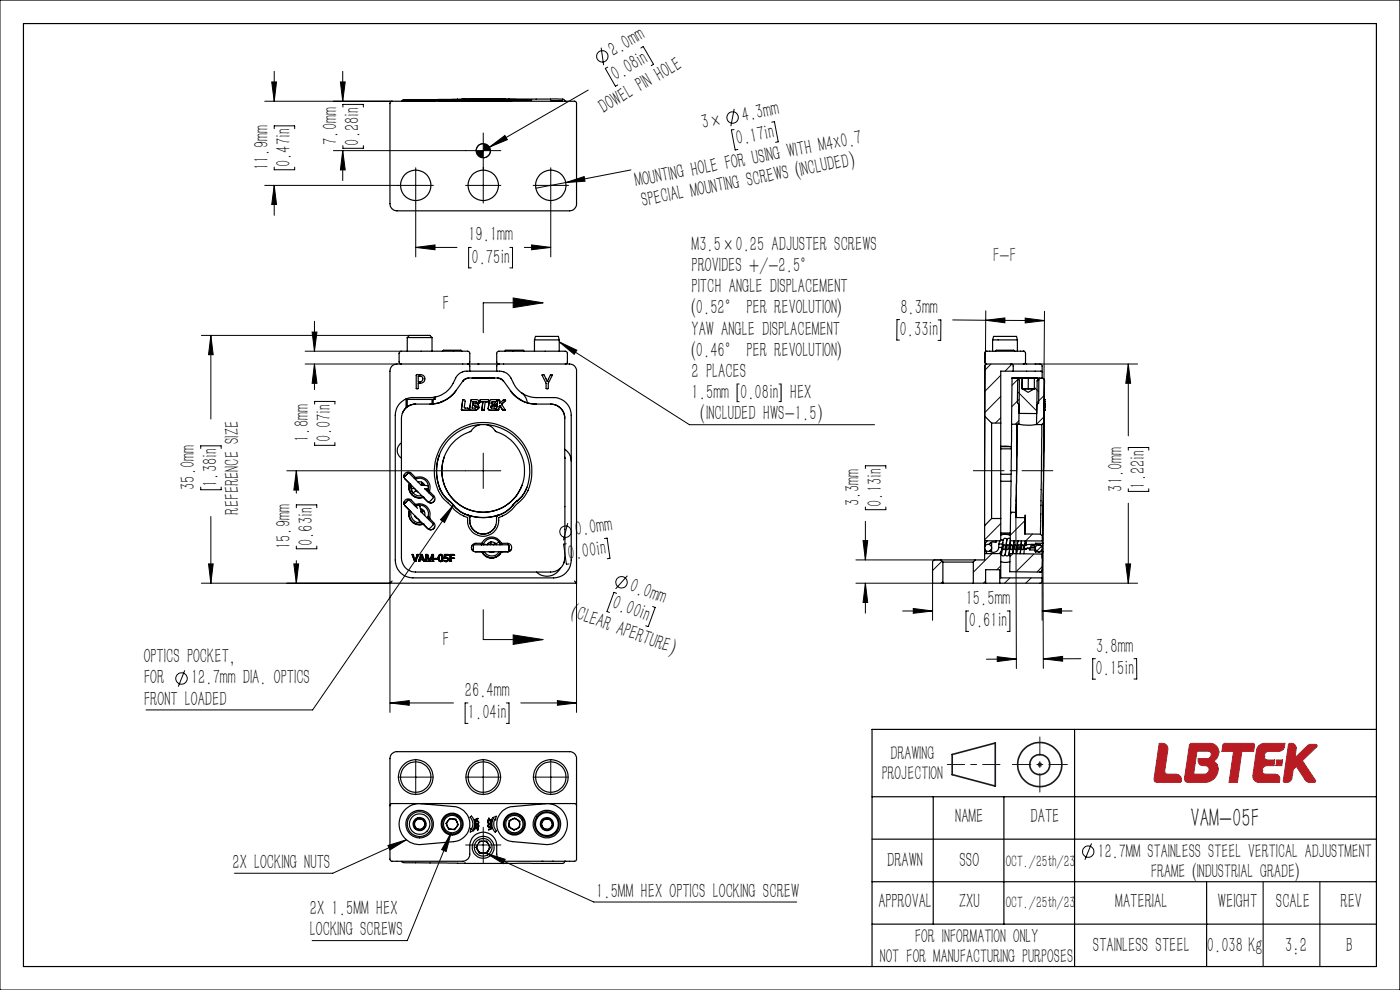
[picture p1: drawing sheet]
<svg xmlns="http://www.w3.org/2000/svg" width="297mm" height="210mm" viewBox="0 0 297 210" stroke-linecap="round" stroke-linejoin="round" font-family="sans-serif">
<path d="M220.1 162.2h1M220.2 161.8l.7 .8M220.6 161.7v1M220.9 161.8l-.7 .8" fill="none" stroke="#191924" stroke-width=".21"/>
<g fill="none" stroke="#191924" stroke-width=".35">
<path d="M202 160l9.1-2.4v9.1l-9.1-2.4z"/>
<circle cx="220.6" cy="162.2" r="4.7"/>
<circle cx="220.6" cy="162.2" r="2.13"/>
</g>
<path d="M245.9 157.7h.7a1.12 1.12 0 0 1 1.2 1.3l-.7 4.5a.59 .59 0 0 0 .6 .7h1.8a1.14 1.14 0 0 1 1 1.7l-5 .1-.5-.2-.1-.2zM252.4 157.9l.4-.2h3.9a2.01 2.01 0 0 1 1.9 1.6 2.01 2.01 0 0 1-1.2 2.2l.2 .1a1.91 1.91 0 0 1 .7 2.4 2.88 2.88 0 0 1-2.8 2h-3.5a.73 .73 0 0 1-.7-.9zM253.9 159.3h2.4a.81 .81 0 0 1 .6 1 .81 .81 0 0 1-.9 .6h-1.8a1.3 1.3 0 0 0 .5 1.4l1 .1a.9 .9 0 0 1 .8 1 .9 .9 0 0 1-1 .8h-2.3zM258.6 159.5h.1M259.5 157.9l.3-.2h6.1l.2 .2-.1 1.5h-2.5l-1 6.6h-1.8l1-6.6h-2.5zM273.4 157.8a1.08 1.08 0 0 1 1.6 1l-.3 2 2.8-2.7 .4-.2h1.2l.3 .1-.1 .4-3 3 2.7 4.1a.28 .28 0 0 1 .1 .3 .28 .28 0 0 1-.3 .2h-1.1l-.6-.3-2.1-3.1-.6 .6-.3 1.8a1.21 1.21 0 0 1-1.6 1l-.3-.4zM256.5 163.4h.1M267.7 163.5h.1M268.2 160.4h.1M268.2 160.4a1.02 1.02 0 0 1 1-1l2.3-.1a1.19 1.19 0 0 0 1-.9l.1-.7h-4.3a1.75 1.75 0 0 0-1.7 1.4l-.8 5.9a1.31 1.31 0 0 0 1.3 1h4.3l.1-.7a1 1 0 0 0-1-1.1h-2a.78 .78 0 0 1-.8-.7M268.2 160.4a.78 .78 0 0 0 .7 .8h1.5l-.1 1.2h-1.5a1.15 1.15 0 0 0-1.1 1.1M270.9 161.2h1.2l-.2 1.2h-1.2z" fill="none" stroke="#a72b30" stroke-width=".21"/>
<path d="M0 0h297v210h-297z" fill="none" stroke="#000" stroke-width=".21"/>
<path d="M5 5h287v200h-287zM228 154.7v50.3M292 154.7h-107v50.3M185 178h107M185 169h107M198 169v27M213 169v27M185 196h107M185 187h107M256 187v18" fill="none" stroke="#000" stroke-width=".25"/>
<path d="M201 162.2h11.1" fill="none" stroke="#191924" stroke-width=".21" stroke-dasharray="30.5 1.3 1.3 1.3" stroke-dashoffset="26.8"/>
<path d="M220.6 156.3v11.7M214.7 162.2h11.7" fill="none" stroke="#191924" stroke-width=".21" stroke-dasharray="30.5 1.3 1.3 1.3" stroke-dashoffset="26.5"/>
<path d="M268 187v18M280 187v18" fill="none" stroke="#191924" stroke-width=".25"/>
<path d="M245.9 157.7l1.2 .1 .4 .3 .3 .5-.7 4.9 .1 .5 .3 .2 2.5 .1 .6 .8v.6l-.2 .2-5 .1-.5-.3-.1-.5zM253.9 159.3l-.7 4.9 2.7-.1 .5-.5v-.7l-.4-.4-1-.1-.6-.3-.2-.4v-.8h2.2l.5-.6v-.6l-.4-.4zM252.5 157.8l.2-.1h4.3l.8 .3 .6 .7 .2 .5-.2 1.2-.4 .6-.6 .5 .5 .3 .4 .5 .1 .5v.9l-.5 1-1 .9-1.1 .4h-3.9l-.5-.4-.1-.5 1-7zM259.5 157.8l.2-.1h6.2l.2 .2-.1 1.5h-2.5l-1 6.6h-1.8l1-6.6h-2.5zM267.1 158.1l.9-.4h4.6l-.2 1.1-.4 .4-.6 .2h-2.4l-.6 .4-.2 .4v.5l.4 .4 1.8 .1-.1 1.2-2 .1-.5 .6v.8l.5 .3h2.4l.3 .2 .5 .6-.1 1h-4.5l-.6-.2-.4-.5-.1-.8 .8-5.4zM270.9 161.2h1.2l-.2 1.2h-1.2zM273.4 157.8l-1.1 8.1 .9 .1 .7-.5 .5-2.3 .6-.6 2.1 3.1 .6 .3 1.3-.1 .1-.3-2.8-4.2 3.1-3v-.4h-1.8l-2.9 2.8 .3-2-.1-.5-.5-.5z" fill-rule="evenodd" fill="#b81c22"/>
<g fill="none" stroke="#000" stroke-width=".21">
<path d="M57.6 17.4h1.1l-.5 4.1zM58.2 15.1v6.4M72.2 17.4h1l-.5 4.1zM72.7 15.1v6.4M124.8 19.1l-21 12.1M127.5 10.1l.6 3.7M128.9 14.2l-.5 .3 2.2 3.8 .5-.3M136 10.2l.5-.3 2.1 3.7-.5 .3M56.2 39.3h35.7M56.2 21.5h27M58.2 39.3l.5 4.1h-1.1zM58.2 27.3v-.6h4.3v.6"/>
<path d="M58.2 35.4v.6h4.3v-.6M58.2 39.3v6.4M70.7 32h35.6M72.7 32l.5 4h-1zM72.7 32v6.3M72.7 22.7v-.6h4.4v.6M72.7 30.9v.6h4.4v-.6M88.2 35.6v18.9M98.8 39.3h7.5M102.5 30.5a1.49 1.49 0 0 0-1.5 1.5M102.5 28.2v14.9M103.8 31.2l3.3-2.5 .5 .9z"/>
<path d="M103.8 31.2l-2.6 1.5M104 32a1.5 1.5 0 0 1-1.5 1.5M113.1 39.3h7.5M116.8 35.6v18.9M120 38.7l-6.3 1.2M120 38.7l3.9-1.2 .2 .9zM133.8 36l-13.8 2.7M155.7 27.5l-.5 .1 .8 4.2 .5-.1M155.8 23.1l-.8 3.7M163.7 25.9l.6-.1 .8 4.3-.6 .1M88.2 52.5h8.7M88.2 52.5l4.1-.5v1z"/>
<path d="M100 52.5h-.6v4.3h.6M108.2 52.5h.5v4.3h-.5M111.2 52.5h5.6M112.8 52l4 .5-4 .5zM42.7 71.1h44.2M44.7 71.1l.5 4.1h-1zM44.7 71.1v17.8M64.7 77.2h19.5M64.7 74.5h20.4M66.2 70.4h1l-.5 4.1zM66.7 77.2l.5 4.1h-1zM66.7 68.1v6.4"/>
<path d="M66.7 77.2v5.4M108.9 63.2l6.3 1-6.3 1.1zM115.2 64.2h-12.7v6.4M118.6 72.5l27.7 17.6h39.2M118.6 72.5l3.8 1.8-.6 .9zM190.9 67.8h-.6v4.3h.5M199 67.9h.6v4.3h-.6M202.1 67.9h7M209.1 67.9l12.5 .1M209.1 67.9l4.1-.5v1.1zM209.1 65.9l-.2 34M210.2 77.2l-1.3 1.4"/>
<path d="M212.3 79.6l-3.4 3.5M214.7 77.2l-1.5 1.5M217.5 67.5l4.1 .5-4.1 .5zM219.6 77.2h21.7M221.6 66l-.3 34M239.4 77.2l.5 4.1h-1.1zM239.4 77.2v15.3M42.6 95.1v-.5h4.3v.5M62.9 99.9l.5 4.1h-1.1zM62.9 99.9v4.7M66.7 85.7v-.5h4.3v.5M66.7 93.9v.6h4.3v-.6"/>
<path d="M102.5 96.1v7.5M106.3 99.9h-45.4M183.6 99.4v-.6h4.3v.6M212.3 88.6l-1.1 1.1M212.3 84.1l-3.4 3.5M215.9 83.1l4 4.1M216 80.4l-1.3 1.3M216.1 89.2l-.7 .8M216.2 84.7l-1.6 1.6M219.4 82.2l.9 .9M220.7 80.2l-.7 .7M221.5 88.4l-1.6 1.6"/>
<path d="M221.5 83.9l-1.5 1.5M239.4 95.5v-.6h4.3v.6M42.6 103.3v.6h4.3v-.6M44.2 119.6h1l-.5 4.1zM44.7 109.6v14.1M62.3 119.6h1.1l-.5 4.1zM62.9 107.7v-.6h4.3v.6M62.9 115.8v.6h4.3v-.6M62.9 118.9v4.8M96.2 107.2l-29.9 43.4h-35.3M96.2 107.2l-1.9 3.6-.8-.6zM120.1 115.3l-.5 .1 .6 4.3 .5-.1"/>
<path d="M120.4 111l-.9 3.6M128.2 114.2h.6l.6 4.2-.6 .1M181.6 118.8h18M183.1 114.7h1l-.5 4.1zM183.6 107.6v.5h4.3v-.5M183.6 110.6v8.2M199.8 119l-2 2M210.4 117.4l-3.9 4M212.3 111l-3.4 3.5M214.7 108.6l-.3 .4M214.9 117.4l-.7 .7M215.5 109.8l.1 32"/>
<path d="M216.4 115.9l-.4 .5M217.5 110.4l-3.2 3.2M219 113.3l-1.4 1.5M219.3 117.5l-3.8 3.8M221 115.8l-1.1 1.1M221.2 109.8l.1 32M238.8 119.6h1.1l-.5 4.1zM239.4 103.7v.5h4.3v-.5M239.4 106.7v17M42.7 123.7h40v27.4M102.5 129.3v6.4h12.7M108.9 134.7l6.3 1-6.3 1z"/>
<path d="M122.3 123.7v27.4M130.8 125.9l-.6-.2-1.4 4 .5 .2M133.1 122.1l-2.5 2.8M138.5 128.6l.5 .3-1.5 4-.5-.2M181.6 123.7h16.2v7.9M183.6 123.7l.5 4.1h-1zM183.6 123.7v6.4M191.5 129.6h6.3M193.7 129.1l4.1 .5-4.1 .5zM200 123.4l-.4 .3M205.5 129.6h-.6v4.3h.6M209.1 123.3l-.5 .4"/>
<path d="M211.6 139.3l4 .5-4 .5zM212.3 120l-.8 .9M213.7 129.6h.5v4.3h-.5M214.2 122.6l-1.1 1.1M215.6 139.8h-6.3M218.8 122.6l-1.2 1.1M220.6 123.7h20.7M221.1 120.2l-1.1 1.1M221.1 129.6l4.1-.5v1zM221.1 129.6h6.3M221.1 122.6v9M221.3 139.8l4.1-.6v1.1z"/>
<path d="M229.3 139.7l-8 .1M232.4 139.7h-.6v4.4h.6M240.6 139.7h.5l.1 4.3h-.6M39.2 142.2l-1.4 3.5M82.7 149.1h13.5M82.7 149.1l4.1-.5v1zM99.3 149.1h-.6v4.3h.6M107.4 149.1h.6v4.3h-.6M110.5 149.1h11.8M118.3 148.6l4 .5-4 .5zM82.3 179.3l3.9-1.2-3.5 2.2zM84.5 164.8h7.4"/>
<path d="M86.2 178.1l-15.6 7.1h-20.9M88.2 161.1v7.5M95.7 176.6l-9.3 22.9h-20.2M95.7 176.6l-1 4-1-.4zM98.8 164.8h7.5M98.8 179.2h7.5M102.5 161.1v7.5M102.5 175.5v7.5M113.1 164.8h7.5M116.8 161.1v7.5M231.6 178.9l-1.4 3.5M103.2 181l22.8 10.3h43"/>
<path d="M103.2 181l4 1.3-.4 .9z"/>
<circle cx="127.8" cy="12" r="1.22"/>
<circle cx="155.4" cy="24.9" r="1.21"/>
<circle cx="120" cy="112.8" r="1.21"/>
<circle cx="131.8" cy="123.5" r="1.21"/>
<circle cx="38.5" cy="143.9" r="1.22"/>
<circle cx="230.8" cy="180.6" r="1.21"/>
</g>
<path d="M206.5 99.8h16.8" fill="none" stroke="#000" stroke-width=".21" stroke-dasharray="30.5 1.3 1.3 1.3" stroke-dashoffset="24"/>
<g fill="#000">
<path d="M103.8 31.2l3.3-2.5 .5 .9zM120 38.7l3.9-1.2 .2 .9z"/>
<path d="M58.2 39.3l.5 4.1h-1.1zM57.6 17.4h1.1l-.5 4.1zM72.7 32l.5 4h-1zM72.2 17.4h1l-.5 4.1zM101 32a1.5 1.5 0 0 0 1.5 1.5v-1.5zM102.5 30.5v1.5h1.5a1.5 1.5 0 0 0-1.5-1.5zM238.8 119.6h1.1l-.5 4.1zM239.4 77.2l.5 4.1h-1.1z"/>
<path d="M108.9 63.2l6.3 1-6.3 1.1zM108.9 134.7l6.3 1-6.3 1z"/>
<path d="M209.1 67.9l4.1-.5v1.1zM217.5 67.5l4.1 .5-4.1 .5z"/>
<path d="M62.9 99.9l.5 4.1h-1.1zM62.3 119.6h1.1l-.5 4.1zM44.7 71.1l.5 4.1h-1zM44.2 119.6h1l-.5 4.1zM66.2 70.4h1l-.5 4.1zM66.7 77.2l.5 4.1h-1zM183.1 114.7h1l-.5 4.1zM183.6 123.7l.5 4.1h-1z"/>
<path d="M193.7 129.1l4.1 .5-4.1 .5zM221.1 129.6l4.1-.5v1z"/>
<path d="M211.6 139.3l4 .5-4 .5zM221.3 139.8l4.1-.6v1.1z"/>
<path d="M82.7 149.1l4.1-.5v1zM118.3 148.6l4 .5-4 .5zM96.2 107.2l-1.9 3.6-.8-.6zM118.6 72.5l3.8 1.8-.6 .9zM88.2 52.5l4.1-.5v1zM112.8 52l4 .5-4 .5zM103.2 181l4 1.3-.4 .9zM82.3 179.3l3.9-1.2-3.5 2.2zM95.7 176.6l-1 4-1-.4z"/>
</g>
<g fill="none" stroke="#000" stroke-width=".25">
<path d="M82.8 21.7l.3-.2h39l.2 .3v21.4a1.51 1.51 0 0 1-1.5 1.5h-36.6a1.51 1.51 0 0 1-1.5-1.5zM85.6 21.2l-.4 .3M86.3 21.4h.1M86.3 21.3l5.1 .1M86.3 21.4h5.1M86.3 21.4h-.1M86.3 21.3h-.1M86.9 21.3h-.2h5.6h-1.2M86.9 21.4h-1.2h5.5h-.1M86.9 21.4h-.2h5.6h-1.2M86.9 21.4h.1M86.9 21.3h.1"/>
<path d="M88.2 21.3h-2.5h1.2M88.2 21.3h3h-.1M88.2 21.3v.1M91.1 21.4h.1M91.1 21.3h.1M91.4 21.4h.1M96.3 21.5h.1M98.2 21.1h.5h-.2M98.2 21.1h-.3h1.5M98.2 21.1h.1M98.4 21.1h.1M98.5 21.1h.1"/>
<path d="M98.5 21.1h.2M98.6 21h9.3M98.6 21l-12.9 .2M98.6 21h.1M99.2 21.1h.2M99.2 21.4h.1M99.4 21.1h.1M99.9 21.1h.2M100 21.4h.9zM100.2 21.1h.1M100.4 21.1h-.2M100.4 21.1h.1"/>
<path d="M100.4 21.1h.3M100.5 21.4h.1M100.8 21.1h.2M100.9 21.1h.3M100.9 21.4h1.3M101 21.1h.2M101 21.1h.1M101.2 21.1h.1M101.3 21.1h.3h-.8M101.3 21.1h.1M101.3 21.1h.3M101.6 21.1h.1"/>
<path d="M101.6 21.1h-2h1.2M101.8 21.1h2M101.8 21.1h.2M102.2 21.4h.1M102.4 21.1h.1M102.4 21.1h-.2h.7M103.6 21.1h1.7M103.8 21.1h.4M104.1 21.1h.2M104.1 21.1h.1M104.1 21.1h.3M104.2 21.1h.2"/>
<path d="M104.2 21.1h.1M104.2 21.1h.3M104.2 21.1h1.2M104.8 21.1h.3M105 21.1h.1M105.1 21.1h.3M105.4 21.1h.6M105.5 21.1h1.6M105.8 21.3h.1M105.8 21.3l7-.1-9.9-.1-10.8 .2 7.1 .1M105.8 21.3l-6.6 .1M106 21.1l1.2-.1-.8 .1"/>
<path d="M106 21.1h.1M106.4 21.4h-4.2M106.4 21.4h.1M106.4 21.4h1.3M106.4 21.1h.1M106.6 21.1h.2M107.7 21.4h.8zM107.8 21.4h-7.2M107.9 21h8.9a5.9 5.9 0 0 1 2.9 .1l.1 .4M107.9 21h.1M119.3 21.4h-2.5M119.8 21.5h.1"/>
<path d="M85.1 77.2l-.4-.3v-2l.1-.3a13 13 0 0 1 4.1-.1h10.5l.3 .4v2l-.5 .3M86.4 71.6h5.3M86.4 71.6l.5-.5h4.3l.5 .5M86.4 71.6v2.9M88.3 79.5a1.26 1.26 0 0 1 1.8 .9 1.06 1.06 0 0 1-1.4 .9v1.1l-.3 .1zM88.7 79.8a.69 .69 0 0 1 1 .6 .69 .69 0 0 1-1 .6zM91.7 71.6v2.9M93.8 74.5l.3-.2h3.7l.2 .2M99.2 77.2h-15a1.45 1.45 0 0 0-1.5 1.5v45M99.2 77.2l.5 .4v1.1M99.2 77.2h6.6M99.7 78.7a2.8 2.8 0 0 0-3 1.5 5.7 5.7 0 0 1-5.4 4.1h-3.7a3.7 3.7 0 0 0-3.7 3.8v30.7a3.7 3.7 0 0 0 3.7 3.8h29.8a3.7 3.7 0 0 0 3.8-3.8v-30.7a3.7 3.7 0 0 0-3.8-3.8h-3.6a5.7 5.7 0 0 1-5.4-4.1 3 3 0 0 0-3-1.5"/>
<path d="M99.7 78.7h5.7M101.4 77.2h.1M105.8 77.2l-.4-.3v-2l.3-.4h10.5a12.8 12.8 0 0 1 4 .1l.2 .3v2l-.5 .3M105.8 77.2h15a1.45 1.45 0 0 1 1.5 1.5v45M105.8 77.2l-.4 .4v1.1M107.1 74.5l.2-.2h2.6a1.38 1.38 0 0 1 1.3 .2M113.4 72.1h5.2M113.4 72.1l.2-.7h4.9l.1 .7M113.4 72.1v2.4M115 79.5h.4l.7 1.4 .7-1.4h.4a3.4 3.4 0 0 0-.9 2.9h-.4a3.6 3.6 0 0 0-.9-2.9zM118.6 72.1v2.4M209.3 77.2l-.4 .4v10.7"/>
<path d="M209.3 77.2h5.2M210.6 72.1h5.2M210.6 72.1l.2-.7h4.9l.1 .7M210.6 72.1v2.4M211.1 74.5l.3-.2h3.7l.2 .2M214.5 77.2l.4 .4v1.1M214.5 77.2h6.2l.4 .4v1.3M214.9 78.7h5.9l.3 .2M214.9 78.7h-2.6v11M215.8 72.1v2.4M217.1 74.5h-8l-.2 .4v2l.4 .3M217.1 74.5l.5 .4v2l-.2 .2-.3 .1"/>
<path d="M217.1 74.5h.1M221.1 78.9v1.3M85.2 94a1.89 1.89 0 0 0 0 3.2M85.9 84.7h.2M86 84.7h.1M86.1 84.7h5.8M86.1 84.7v1.8M86.4 84.7v1.6M88.2 85.7a3 3 0 0 0-3 3v29.6a3 3 0 0 0 3 3h28.6a3 3 0 0 0 3-3M88.2 85.7a3 3 0 0 0-2.9 2M91.7 84.7v1M91.9 84.7v1"/>
<path d="M92.1 84.3h.3M92.3 84.4v.3h-.4M92.4 84.2v.1M92.4 84.3l-.5 .4M93.2 96.5a8.9 8.9 0 0 0 1.8 9.5l.3 .2M93.8 85.2l-.6 .2a13.8 13.8 0 0 1-5 .3M94.3 96.8a8.8 8.8 0 0 0 5.2 11.3 8.8 8.8 0 0 0 11.2-5.2M95.2 92.6a10.3 10.3 0 0 1 13.7-.7 10.3 10.3 0 0 1 2.3 13.6l-1.3 1.2a8.5 8.5 0 0 1-4.1 3.1 3.4 3.4 0 0 1-3.3 4 3.4 3.4 0 0 1-3.3-4 8.3 8.3 0 0 1-4.1-3.1 7.7 7.7 0 0 1-3-6.4 10.5 10.5 0 0 1 3.1-7.7zM96.7 82.9a6.8 6.8 0 0 1-5.5 2.8M99.4 80.2l-.8 .3-.4 .4M99.4 86.9l-.1-.3-.8-.1 .2-1.5-.1-.2h-.4l-.3 2.2h1.4M99.4 86.9l-.1 .1"/>
<path d="M99.4 87h-.1M99.9 84.9l.1-.1h1.3l.3 .5M99.9 84.9l-.3 1.9 .2 .2h1M99.9 84.9h.1M100.2 80.2h4.6zM100.4 85.2h.6l.2 .2M100.4 85.2l-.2 1.4 .7-.1 .1-.2M100.4 85.2h.1M100.6 80.2h3.8zM100.6 80.2h.1M101 80.2h3M101 86.4h.1"/>
<path d="M101 86.3h.1M101 86.3v.1M101.2 85.5h.1M101.2 85.4h.1M101.2 85.4l-.2 .2h-.6v.3l.5 .2 .1 .2M101.2 85.4v.1M101.3 85.8a.66 .66 0 0 1 .2 .8 .66 .66 0 0 1-.7 .4M101.3 85.8h.1M101.5 86.5h.1M101.5 86.5l-.3 .4-.4 .1M101.6 85.5h.1M101.6 85.5l-.3 .3"/>
<path d="M101.6 85.3l-.3 .5M101.6 85.3h.1M101.8 85.2h.1M101.8 90.1a4 4 0 0 0-2 1.4 8.8 8.8 0 0 0-4.3 13.6 8.8 8.8 0 0 0 14.3-.2 8.8 8.8 0 0 0-4.7-13.4 3.2 3.2 0 0 0-1.8-1.4M101.8 85.2h.6M101.8 80.2h.1M101.8 84.9l.2-.1h1.6v.4h-.7M101.8 84.9h.1M101.8 84.9v.3M102.2 87h.1M102.4 85.2h.1M102.4 85.2l-.2 1.8"/>
<path d="M102.9 85.2h.1M102.9 85.2l-.2 1.8h-.5M103.3 80.2h.1M103.8 85.1h.1M103.8 85.2l-.2 1.7 1.5 .1-.1-.4h-.7l-.2-.2M103.8 85.2l.3-.4h1.3l-.1 .3-.2 .1M103.8 85.1v.1M104.1 86.2h.1M104.1 86.4h.1M104.2 85.4h.1M104.4 86.1l-.3 .3M104.4 86.1l-.3 .1"/>
<path d="M104.4 80.2h.1M104.5 85.2a.25 .25 0 0 0-.3 .2 .25 .25 0 0 0 .2 .3h.4v.4h-.4M104.5 85.2l-.3 .2M104.5 85.2h.6M104.9 86.1h.1M105 85.7h.3l-.1 .4h-.3zM105.4 85l-.3 .2M105.6 80.2a1.54 1.54 0 0 1 1.2 .7M105.6 84.8h.2l.2 .2v.6l.8-.8h.4v.2M105.6 84.8l-.3 2.1 .2 .1M105.6 84.8h.1M105.8 86.8l-.3 .2"/>
<path d="M105.9 86.3l-.1 .6-.3 .1M105.9 86.3h.1M106.1 86.1l.6 .9h.4M106.1 86.1h.1M106.1 86.1l-.2 .2M106.4 85.8l.8 1.1-.1 .1M106.4 85.8h.1M107.2 87h-.1M107.2 85l-.8 .8M107.2 84.9v.1M108.3 82.9a6.8 6.8 0 0 0 5.4 2.8M110.2 84.7a6.4 6.4 0 0 0 3.5 1"/>
<path d="M110.6 84.9l-1.7-1.3-2.1-2.8-.7-.5-6.7-.1a1.54 1.54 0 0 0-1.2 .6l-1.5 2.1a7.8 7.8 0 0 1-3.2 2.4M110.6 83.3a2.99 2.99 0 0 1 1.3 2.1M113.7 85.7h3.1M116.1 80.9h.1M116.8 85.7a3 3 0 0 1 3 3M119.8 96.9v21.4l-.2 1.1M119.8 95.3l.9 .9 .4 .8 .1 .8M119.8 88.7v8.6M208.9 88.3v23.2M208.9 88.3l1.5 1.4M210.4 89.7v20.3M210.4 89.7h1.9"/>
<path d="M212.3 89.7v20.3M212.3 94.7h2.3h-2.3M212.3 95.2h2.3M214.6 90l-.2 18.6M214.6 90h1.5M214.7 80.2h6.4M215.8 80.2l.5 .4-.2 9.4M215.8 80.2h4.7M215.8 80.2h-1.1l-.1 9.8M216.1 90a9.7 9.7 0 0 0 3.8 .1M216.3 80.2h3.7M216.3 80.2l-.4 .4-.1 4.8 .4 .4v1.9h3.7l.1-1.8 .3-.4 .1-4.9-.4-.4"/>
<path d="M216.3 80.2h.6M216.8 82.4l1.3 .8 1.3-.7M216.8 82.4l.7 .1M216.8 82.4h.1M216.9 80.2h.1M216.9 80.2h1.3M216.9 80.2l-.1 2.2M217.5 82.5h1.9M218.2 80.2h1.3M218.2 80.2l-.1 2.3M219.4 82.5h.1M219.9 90.1h1.1"/>
<path d="M220 80.2h-.6v2.3M220.5 80.2l-.5 .5-.1 9.4M220.5 80.2h.6M221 90.1l-.3 23.2M221.1 80.2a.65 .65 0 0 1 .5 .9l-.4 39.8M221.1 80.2l.3 .2 .2 .3-.1 4.1M221.4 89.6l-.2 24.2M221.4 89.6l-.4 .5M221.5 87h.1M221.5 87l-.1 2.6M221.5 84.8h.1M221.5 86.6h.1"/>
<path d="M221.5 86.4v.2M221.5 86.4h.1M221.5 86.1v.3M221.5 86.1h.1M221.5 85.7h.1M221.5 85.5v.2M221.5 85.2v.3M221.5 85.2h.1M221.5 85v.2M221.5 84.8v.4M221.5 86.6v.4M221.5 86.6v.2"/>
<path d="M221.5 86.9v.1M221.5 86.8v.2M221.5 84.8v.1M221.5 86.3h.1M221.5 85.6h.1M221.5 85.8h.1M221.5 84.8v2.2M221.5 85.2v1.8M221.5 84.8v.2M221.5 84.8v.8M221.5 84.8v.3M221.5 85v.8"/>
<path d="M85.8 100.7l-.1 .5M85.8 106.4l-.1 .5M85.8 101.2l.8-.8-.9 .8M86 107.3a.9 .9 0 0 1 0-1.2 .9 .9 0 0 1 1.2 0l1 .9a2.24 2.24 0 0 1 2.4 .5 2.24 2.24 0 0 1 .5 2.4M86 101.6l4.7 4.8M86 107.3l4.7 4.8M86 107.3l.9 1M86.6 106.1l.1-.1 1.9 1.8M86.6 106.1l-.9 .8M86.6 100.3l2.8 2.7M86.9 102.6a2.25 2.25 0 0 0 .5 2.4 2.25 2.25 0 0 0 2.4 .5M86.9 108.3a2.24 2.24 0 0 0 .5 2.4 2.24 2.24 0 0 0 2.4 .5"/>
<path d="M86.9 102.6a2.27 2.27 0 0 0 .5 2.3 2.27 2.27 0 0 0 2.4 .5M86.9 102.6h.1M86.9 108.3a2.27 2.27 0 0 0 .5 2.3 2.27 2.27 0 0 0 2.4 .6M86.9 108.3h.1M86.9 108.3a2.25 2.25 0 0 0 .5 2.3 2.25 2.25 0 0 0 2.3 .6M86.9 102.6a2.25 2.25 0 0 0 .5 2.3 2.25 2.25 0 0 0 2.3 .5M87.2 102.9v1.1l.5 .6M87.2 108.6a1.88 1.88 0 0 0 2.2 2.3M87.3 103a.43 .43 0 0 0-.1 .6 .43 .43 0 0 0 .6 0h.1M87.3 103.6l.1 .6 .3 .4M87.5 117.7l.2-.1 .4 1.3M87.5 117.7l.4 1.4"/>
<path d="M87.5 117.6v.1M87.7 104.6l.9 .6 .9-.1M87.9 109.4l.3 .4 .5 .3M87.9 119.1h.1M88.1 103.8l.1 .3M88.1 118.9h.1M88.1 101.7a1.88 1.88 0 0 1 2.3 .3 1.88 1.88 0 0 1 .3 2.2M88.1 107.4a1.87 1.87 0 0 1 2.2 .3 1.87 1.87 0 0 1 .4 2.2M88.2 101.3l-1-.9a.9 .9 0 0 0-1.2 0 .9 .9 0 0 0 0 1.3l.9 .9M88.2 101.3a2.25 2.25 0 0 1 2.4 .5 2.25 2.25 0 0 1 .5 2.4M88.2 101.3l-.3 .2M88.2 107l-.3 .1"/>
<path d="M88.2 104v.1M88.2 104.1l.5 .3M88.2 104.1l.3 .1M88.2 104.1l-.5 .5M88.2 109.6h-.1M88.3 107l.2 .2M88.3 101.3l.2 .2M88.5 117.6h.2l-.5 1.5h-.3M88.5 117.6h.1M88.5 117.6l-.4 1.3M88.7 102.3a1.06 1.06 0 0 1 1.4 .7M88.9 110.3a.47 .47 0 0 0 .6 .5"/>
<path d="M88.9 119.1l-.1-.1 .5-1.4h.3l.5 1.4-.1 .1M88.9 119.1h.1M89.1 107.4l.2 1.2M89.1 107.5a.38 .38 0 0 0-.4-.3 .38 .38 0 0 0-.3 .4M89.1 118.7l-.2 .4M89.1 118.7h.1M89.1 118.7h.6M89.3 108.6l2.6 2.6v.1M89.3 108.6l.3-.1v.4M89.4 103h.5a.61 .61 0 0 1 1 .4l-.4 .3M89.4 102.3v.7M89.4 117.8h.1"/>
<path d="M89.4 102.4l.6 .6M89.4 117.8l.3 .8M89.4 117.8l-.2 .8h.5M89.6 108.5h.4M89.7 118.6h.1M89.7 118.7h.1M89.7 118.7l.2 .4M89.8 108.5l-.6-.6 .5 .2a1.09 1.09 0 0 1 .4 1.3M89.8 105.5h.1M89.8 111.2h.1M89.8 105.5l.9 .9M89.8 111.2l.9 .9"/>
<path d="M89.9 119.1h.1M90 119.1h.1M90 108.4l-.2 .1M90.1 103.6l1.8 1.9-1 1M90.2 103.7h.3M90.3 117.7h.4l.5 1.1M90.3 119.1h.1M90.3 117.7h.1M90.3 117.7v1.4M90.3 117.6v.1M90.4 119.1h.1M90.6 117.8v1.3h-.2"/>
<path d="M90.6 117.8h.1M90.6 117.8l.5 1.3M90.8 103.8l.3 .3-.2 .4 .2-.3M90.8 109.5l.3 .3M91 112.2h-.1M91.1 119.1h.1M91.1 104.2l.9 1a.9 .9 0 0 1 0 1.2 .9 .9 0 0 1-1.3 0M91.1 109.9l.9 1a.9 .9 0 0 1 0 1.2 .9 .9 0 0 1-1.3 0M91.1 104.2l-.2 .3M91.1 109.9h.1M91.1 109.9l-.2 .3M91.1 104.2h.1"/>
<path d="M91.1 109.8l-.2 .4M91.2 118.8l.4-1.1 .3-.1v1.5M91.2 118.8h.1M91.2 119.1h.1M91.7 117.8h.1M91.7 119.1h.2M91.7 119.1h.1M91.7 117.8l-.5 1.3M91.7 117.8v1.3M91.9 119.1h.1M91.9 111.4l-.8 .8M92.2 106.1l-.4 .5h-.9"/>
<path d="M92.2 111.8l-.6 .6-.7-.2M92.3 118.5h.5M92.3 118.5v.1M92.3 118.5h.1M92.3 118.6h.1M92.3 118.6h.5M92.8 118.6h.1M92.8 118.5v.1M93 118.3a.57 .57 0 0 1 .5-.7 .57 .57 0 0 1 .5 .7l-.2 .7-.3 .1M93 118.3l.1 .7 .4 .1M93 118.3h.1M93 118v.3"/>
<path d="M93.3 117.8l.2-.1a.76 .76 0 0 1 0 1.3l-.3-.3zM93.5 117.7h.1M93.5 117.7h.1a.81 .81 0 0 1 .1 1M93.5 117.7l-.3 .3M93.5 119.1h.1M93.9 118.8l-.4 .3M94.2 118.9l.4 .2M94.2 118.9h.1M94.3 117.7l.8-.1-.1 .2M94.3 118.3l.1 .1M94.3 117.7h.1M94.3 118.3h.1"/>
<path d="M94.3 117.6v.7M94.4 118.4h.4l.2 .3M94.4 118.4h.1M94.5 117.8v.4a.48 .48 0 0 1 .7 .4 .48 .48 0 0 1-.6 .5M94.5 117.8h.1M94.5 117.8h.5M94.6 119.1h.1M95 118.7a.46 .46 0 0 1-.8 .2M95 118.7h.1M95 118.7l-.1 .1M95 117.8h.1M95.1 117.7l-.1 .1"/>
<path d="M95.1 118.8l-.5 .3M95.3 106.2a6.8 6.8 0 0 1-2.7-5.2 9.9 9.9 0 0 1 12.1-10.7 9.9 9.9 0 0 1 6.1 14.9l-1.1 1M95.3 106.2l.1 .2a9.2 9.2 0 0 0 3.4 2.8l.8 .4a3 3 0 0 0 4.1 3.5 3.4 3.4 0 0 0 1.7-3.6l.1-.1a7.2 7.2 0 0 0 4-2.9l.2-.3M95.3 106.2l.2 .2a8.4 8.4 0 0 0 8.6 3.3 8.9 8.9 0 0 0 5.5-3.4l.1-.1M95.5 117.7l.8-.1v.2M95.5 119.1h.1M95.5 117.7h.1M95.5 117.6v1.5M95.6 119.1h.1M95.7 118.5v.6h-.1M95.7 117.8v.5h.6l-.1 .2M95.7 117.8h.1"/>
<path d="M95.7 118.5h.1M95.7 118.5h.5M95.7 117.8h.6M96.2 118.5h.1M96.3 117.8h.1M96.3 118.4l-.1 .1M96.3 117.7v.1M102.2 115.5h.4M102.2 115.3l-.1 .3zM102.2 115.2h-1.3a.9 .9 0 0 0-.9 .9 .9 .9 0 0 0 .9 .9M102.2 117a2.24 2.24 0 0 0 2.1 1.4 2.24 2.24 0 0 0 2.1-1.4M102.2 115.2a2.26 2.26 0 0 1 2.1-1.3 2.26 2.26 0 0 1 2.1 1.3"/>
<path d="M102.2 117h.1M102.2 115.2l-.1 .4M102.3 117a2.25 2.25 0 0 0 2 1.3 2.25 2.25 0 0 0 2.1-1.3 2.24 2.24 0 0 1-2.1 1.3 2.24 2.24 0 0 1-2-1.3zM102.7 117a1.86 1.86 0 0 0 3.2 0M102.9 115.5l.5 .1M102.9 115.5l-.3 .1M103.8 117l.3 .2 .7-.2M104 115.4l.8 .1M104 115.4v.2M104.1 115l-.1 .5h-.6M104.2 115l-.2 .4M104.6 117l-.1 .1"/>
<path d="M104.8 115.5v.1M104.8 115.5h.5M105.2 115.4l.1 .2M105.2 115.4a1.16 1.16 0 0 0-1.9 .1M105.2 115.4l-.2-.2-.2 .3M105.2 115.4l.1 .1M105.4 109.6l.3-.3a9.7 9.7 0 0 1-6.4 0l.3 .3a2.97 2.97 0 0 0 1.3 3.2 2.97 2.97 0 0 0 3.5-.2l.5-.6 .3-.6M105.8 115l.2 .6M105.8 115a1.87 1.87 0 0 0-1.8-.8 1.87 1.87 0 0 0-1.5 1.4M105.8 115l.3 .6M105.8 115l-.6 .4M106 115.5h.4"/>
<path d="M106.4 115.2h1.3a.9 .9 0 0 1 .8 .9 .9 .9 0 0 1-.8 .9h-6.8M106.4 115.2l.1 .4M106.4 117h.1M107.9 115.7l-7.3-.1a1.29 1.29 0 0 0-.2 1.2l-.4-.4 .1-.6M108 116.9l-.1 .1M108 116.8v-1.1v1.2M108.5 116.4l-.6 .6M111.8 103.4a6.5 6.5 0 0 1-2.1 2.8M199.6 118.8h-1.4l-.4 .3v4.6h2.2M199.6 118.8h7.3M199.6 118.8l.4 .4M200 119.2h6.5"/>
<path d="M200 119.2v4.5M206.5 119.2v4.5M206.9 118.8l-.4 .4M208.9 117v.4M208.9 114.7v.5M208.9 115.2v.8M208.9 116.2v.8M208.9 111.5v3.2M208.9 117.4v1.4h-2M208.9 117.4h3.4M208.9 117h.2M208.9 115.2h.2"/>
<path d="M208.9 116.4l.5 1M209.4 114.7a1.69 1.69 0 0 0-.5 1.5M210.1 115.2h.3v1.8h-.3M210.4 110l-1.5 1.5M210.4 110h1.9M211.2 115.1l-.2-.1a1.06 1.06 0 0 0-1.2 .5M211.3 114.7l-.1 .4 .2-.4M211.8 116.2a1.11 1.11 0 0 1-.7 .9 1.11 1.11 0 0 1-1.1-.2M211.8 116.2h.8M211.9 115.5h.8M211.9 115.5l-.1 .7M212.1 114.7l-.2 .8"/>
<path d="M212.3 114.5l.5 .2M212.3 113.5l.8-.2 1.2 .3M212.3 119.1l.7 .2 1.2-.2M212.3 117v.4M212.3 100.6h2.2M212.3 102.1h2.2M212.3 113.1h2M212.3 113.3h2M212.3 117.4v5.2h8.8M212.3 110v4.7h-3.4M212.6 116.2l-.1 .5-.5 .7M212.7 115.5l-.1 .7"/>
<path d="M212.7 115.4h.1M212.7 115.1v.4M212.9 115.6l.2-.1 .2 .3-.3 .8-.2-.3zM213.5 114.8l-.1 1.7a1.7 1.7 0 0 1-.5 1.4 .68 .68 0 0 1-.6-.9M213.6 114.6a.44 .44 0 0 0-.5-.4 .44 .44 0 0 0-.3 .6l-.3 2.6M213.8 115.5l.2 .2v.5l-.3 .4-.1-.8zM214 117.6l.3 .3M214.3 114.8l-.1 1.7a1.37 1.37 0 0 1-.6 1.4h-.2l-.2-.3M214.3 114.3l-.2-.1a.45 .45 0 0 0-.4 .1 .45 .45 0 0 0-.1 .5l-.3 2.6M214.4 114.7l-.3 2.7M214.4 108.6l1.1 .1M214.4 108.6l-.1 6.1 6.9 .1"/>
<path d="M214.5 115.6l.2-.1 .1 .3-.2 .8-.1-.1-.1-.2zM215.1 114.8l-.3 2.6M215.2 114.7l-.3 2.7M215.3 115.6l.1-.1 .2 .3-.2 .8-.2-.3zM215.5 108.7l.3-18.7-.3 19.8M215.5 108.7v1.1M215.5 109.8h2M215.9 114.8l-.3 2.7M215.9 114.7l-.2 2.7M216 115.7l.2-.2 .2 .3-.2 .8-.2-.3zM216.7 114.8l-.3 2.7M216.7 114.8l-.2 2.6"/>
<path d="M216.9 115.6l.1-.1 .2 .3-.2 .8-.2-.1-.1-.2zM217.3 116.3l.3 .1 .3-.1v.1M217.4 113.3h3.3M217.5 109.8v-.5l-.1 4M217.5 109.8l-.1 3.5M217.5 114.8l-.3 2.7M217.6 114.8l.1 .4M217.7 115.2v.4M217.7 115.2l-.3 .2M217.8 116.3l-.1 .2-.4-.1 .3 .1M218.4 116.7h1.3M218.6 116.2l-.1 .4-.2-.3"/>
<path d="M218.7 115.8a.68 .68 0 0 1 .9 0l-.3 .2h-.5zM219.6 116.7v.3zM219.6 117h.1M219.6 117h1.6M219.7 116.2l-1.8 .1M219.7 115.2v.3zM219.7 115.2h1.5M220.3 115.6l-2-.1-.9 .3M220.4 115.6a.75 .75 0 0 1 .7 .6 .75 .75 0 0 1-.6 .8M220.7 113.3l.5 .5M221.1 117.5v3.5l-.5 .3M221.1 117.5l-6.8-.1-.1 3.9h6.4"/>
<path d="M221.2 117l-.1 1.4v-.9M221.2 114.8v-.9v1.3M221.2 117h.1M221.2 115.2v1.8M221.2 115.2h.1M221.2 113.8v1M82.7 123.7h39.6M83.2 123.3l-.5 .4M118.9 120.5a3.3 3.3 0 0 1-5.1 .8M121.9 123.3l.4 .4M200 123.7h6.5M206.5 123.7h2.6"/>
<path d="M209.1 123.7h3M209.1 123.7v-2.8h3v2.8M221.1 122.6v.8l-.4 .3h-8.6M221.1 121.1v1.5M221.2 120.9l-.3 .4h-.3M83.1 159.9l.8-.5h36.9a1.45 1.45 0 0 1 1.5 1.5l-.1 21.7-.3 .1h-15a1.51 1.51 0 0 1-1.5-1.5 6 6 0 0 0-.3-3 2.86 2.86 0 0 0-3.2-1.6 2.86 2.86 0 0 0-2.2 2.8v1.8a1.51 1.51 0 0 1-1.5 1.5h-15l-.4-.2-.1-21.6 .1-.5zM82.7 170.9l.4-.4h38.9l.2 .1 .1 .3M86.2 171.5l1.3-.8 1.4-.2 7.3 .6a3.7 3.7 0 0 1 3.5 3.7 3.7 3.7 0 0 1-3.5 3.7l-6.8 .6a4.3 4.3 0 0 1-4.4-2.6 4.3 4.3 0 0 1 1.2-5zM88.6 173.6l1.3 .2 .3 1a1.2 1.2 0 0 1-.7 1.1l-.1 .2-1.2-.3-.4-1a1.03 1.03 0 0 1 .7-1.1zM95.4 173.6l1.3 .2 .5 1.1-.8 1.1-1.3-.1-.5-1.2zM99.7 173.3l.3-.2a2.66 2.66 0 0 1 .4 3l.1 .1-.7 .3 .1-.8 .1 .2a2.06 2.06 0 0 0-.3-2.6zM100.6 175.9h.1"/>
<path d="M100.6 175.8v.1M100.7 173.8l.7-.2-.6 .3 .1 .3zM100.7 175.7l-.1 .1M100.8 175.5h.1M100.8 175.4l.7 .3-.4-.1M100.8 175.5l.3 .1M100.9 175l.5-.1 .2 .3-.2 .2 .1-.2a.32 .32 0 0 0-.3-.2 .32 .32 0 0 0-.3 .1l.1 .3-.2-.1zM101 179.7l.4 .6M101.1 175.6l.3 .5-.3-.4-.4 .2M101.1 175.6l-.4 .1M101.3 179.2l-.1 .7 .2 .4M102.2 178.4l-.7 .5"/>
<path d="M102.8 178.4l.7 .5M103.5 174.2v.2a.32 .32 0 0 0 .3 .3 .32 .32 0 0 0 .3-.2v-.3l.1 .4-.6 .1-.1-.2zM103.6 175h.4l.1 .3-.4 .1zM103.6 175.9l.7-.2-.1-.3 .2 .4-.7 .2zM103.7 179.2a1.31 1.31 0 0 1-.7 1.7 1.31 1.31 0 0 1-1.6-.6M104 179.8l-.7-1.4h-1.5l-.8 1.3 .7 1.3M104 179.7l-.8 1.3M104.3 174.2h.1M104.4 173.8l-.5 .1-.2-.3 .2 .4-.4-.1 .8 .3M104.4 175.7v.1M104.4 173.8h.1M104.4 173.9l-.5 .1 .4 .2"/>
<path d="M104.4 173.8v.1M104.6 173.4l.7-.3-.2 .8-.1-.1a2.16 2.16 0 0 0 .3 2.4l-.2 .3a2.41 2.41 0 0 1-.4-3zM106.7 171.9l1.6-.8 7.3-.6a4.3 4.3 0 0 1 4.8 4.3 4.3 4.3 0 0 1-4.8 4.3l-6.8-.6a3.8 3.8 0 0 1-3.3-2.6 3.8 3.8 0 0 1 1.2-4zM108 174.1l1.2-.6 1.1 .7-.1 1.3-1.2 .6-1-.7zM115.5 173.6l.2 .1a1.01 1.01 0 0 1 1.4 .7l.1 .3a.97 .97 0 0 1-.5 1.1 1.21 1.21 0 0 1-1.9-.8 1.34 1.34 0 0 1 .6-1.2zM85.2 182.7l.3 .3M85.6 183l11.5 .1M97 183.1h1.6M98.6 183.1h.1M101.4 180.3l.3 .7M101.7 181h1.5M101.7 181h.1"/>
<path d="M103.2 181h.1M115 182.7h.1M117.2 182.7h.1M119.8 182.7l-.1 .2-.3 .3-20.8-.1M119.8 182.7h.1"/>
<circle cx="88.2" cy="39.3" r="3.2"/>
<circle cx="102.5" cy="32" r="1.51"/>
<circle cx="102.5" cy="39.3" r="3.2"/>
<circle cx="116.8" cy="39.3" r="3.2"/>
<circle cx="209.6" cy="116.2" r=".74"/>
<circle cx="220.4" cy="116.3" r=".75"/>
<circle cx="88.2" cy="164.8" r="3.7"/>
<circle cx="88.2" cy="164.9" r="3.2"/>
<circle cx="89" cy="174.8" r="1.09"/>
<circle cx="89" cy="174.8" r="1.39"/>
<circle cx="89" cy="174.8" r="2.91"/>
<circle cx="89" cy="174.8" r="2.17"/>
<circle cx="89" cy="174.8" r="2.62"/>
<circle cx="95.9" cy="174.8" r="2.32"/>
<circle cx="95.9" cy="174.8" r="1.12"/>
<circle cx="95.9" cy="174.8" r="2.12"/>
<circle cx="95.9" cy="174.8" r="1.84"/>
<circle cx="101.2" cy="174.5" r=".37"/>
<circle cx="101.2" cy="174.5" r=".29"/>
<circle cx="102.5" cy="179.7" r="2.33"/>
<circle cx="102.5" cy="179.7" r="1.88"/>
<circle cx="102.5" cy="164.8" r="3.7"/>
<circle cx="102.5" cy="164.9" r="3.2"/>
<circle cx="103.8" cy="175.1" r=".38"/>
<circle cx="109.1" cy="174.8" r="1.84"/>
<circle cx="109.1" cy="174.8" r="2.32"/>
<circle cx="109.1" cy="174.8" r="1.12"/>
<circle cx="109.1" cy="174.8" r="2.12"/>
<circle cx="116" cy="174.8" r="1.4"/>
<circle cx="116" cy="174.8" r="1.09"/>
<circle cx="116" cy="174.8" r="2.63"/>
<circle cx="116" cy="174.8" r="2.42"/>
<circle cx="116" cy="174.8" r="2.92"/>
<circle cx="116.8" cy="164.8" r="3.7"/>
<circle cx="116.9" cy="164.9" r="3.2"/>
</g>
<text font-size="5.6" x="252.6" y="175.4">VAM-05F</text>
<g font-size="4.4">
<text x="130.2" y="12.1" transform="rotate(-30 130.2 12.1)">2.0mm</text>
<text x="130.6" y="17.2" transform="rotate(-30 130.6 17.2)">0.08in</text>
<text x="137.5" y="18.7" transform="rotate(-30 137.5 18.7)">N HOLE</text>
<text x="128.1" y="24.1" transform="rotate(-30 128.1 24.1)">DOWEL PI</text>
<text x="149.1" y="27.5" transform="rotate(-11 149.1 27.5)">3×</text>
<text x="157.6" y="25.8" transform="rotate(-11 157.6 25.8)">4.3mm</text>
<text x="61.7" y="35.4" transform="rotate(-90 61.7 35.4)">0.47in</text>
<text x="71.5" y="30.7" transform="rotate(-90 71.5 30.7)">7.0mm</text>
<text x="76.2" y="30.9" transform="rotate(-90 76.2 30.9)">0.28in</text>
<text x="156.4" y="30.8" transform="rotate(-11 156.4 30.8)">0.17in</text>
<text x="163" y="34.4" transform="rotate(-11 163 34.4)">NG WI</text>
<text x="169.4" y="33.1" transform="rotate(-11 169.4 33.1)">TH M4x0.7</text>
<text x="56.9" y="36.1" transform="rotate(-90 56.9 36.1)">11.9mm</text>
<text x="135" y="39.8" transform="rotate(-11 135 39.8)">MOUNTI</text>
<text x="142.6" y="38.3" transform="rotate(-11 142.6 38.3)">NG HOLE FOR USI</text>
<text x="154.3" y="40.4" transform="rotate(-11 154.3 40.4)">NG SCREWS (I</text>
<text x="170.4" y="37.4" transform="rotate(-11 170.4 37.4)">NCLUDED）</text>
<text x="136.4" y="43.9" transform="rotate(-11 136.4 43.9)">SPECI</text>
<text x="142.5" y="42.7" transform="rotate(-11 142.5 42.7)">AL MOUNTI</text>
<text x="99.4" y="51.2">19.1mm</text>
<text x="146.7" y="53.2">M3.5×0.25 ADJUSTER SCREWS</text>
<text x="100" y="55.9">0.75in</text>
<text x="146.7" y="57.7">PROVIDES +/-2.5°</text>
<text x="93.9" y="65.7">F</text>
<text x="146.7" y="62.2">PITCH ANGLE DISPLACEMENT</text>
<text x="146.7" y="66.7">(0.52° PER REVOLUTION)</text>
<text x="146.7" y="71.2">YAW ANGLE DISPLACEMENT</text>
<text x="190.9" y="71.2">0.33in</text>
<text x="191" y="66.5">8.3mm</text>
<text x="146.7" y="75.7">(0.46° PER REVOLUTION)</text>
<text x="146.7" y="80.2">2 PLACES</text>
<text x="146.7" y="84.7">1.5mm [0.08in] HEX</text>
<text x="146.7" y="89.2">（INCLUDED HWS-1.5）</text>
<text x="65.5" y="93.7" transform="rotate(-90 65.5 93.7)">1.8mm</text>
<text x="70.2" y="93.9" transform="rotate(-90 70.2 93.9)">0.07in</text>
<text x="41.3" y="103.9" transform="rotate(-90 41.3 103.9)">35.0mm</text>
<text x="46.1" y="103.3" transform="rotate(-90 46.1 103.3)">1.38in</text>
<text x="182.4" y="107.4" transform="rotate(-90 182.4 107.4)">3.3mm</text>
<text x="187.1" y="107.5" transform="rotate(-90 187.1 107.5)">0.13in</text>
<text x="238.1" y="104.3" transform="rotate(-90 238.1 104.3)">31.0mm</text>
<text x="242.8" y="103.6" transform="rotate(-90 242.8 103.6)">1.22in</text>
<text x="50.8" y="109.1" transform="rotate(-90 50.8 109.1)">REFERENCE SIZE</text>
<text x="122.1" y="113.8" transform="rotate(-8 122.1 113.8)">0.0mm</text>
<text x="61.6" y="116.5" transform="rotate(-90 61.6 116.5)">15.9mm</text>
<text x="66.3" y="115.8" transform="rotate(-90 66.3 115.8)">0.63in</text>
<text x="120.6" y="118.7" transform="rotate(-8 120.6 118.7)">0.00in</text>
<text x="133.3" y="125.4" transform="rotate(20 133.3 125.4)">0.0mm</text>
<text x="119.2" y="130.3" transform="rotate(20 119.2 130.3)">（CLEAR APERTURE）</text>
<text x="129.6" y="129.1" transform="rotate(20 129.6 129.1)">0.00in</text>
<text x="204.9" y="128.3">15.5mm</text>
<text x="93.9" y="137.1">F</text>
<text x="205.5" y="133">0.61in</text>
<text x="30.5" y="140.7">OPTICS POCKET,</text>
<text x="232.4" y="143.2">0.15in</text>
<text x="232.5" y="138.5">3.8mm</text>
<text x="30.5" y="145.2">FOR</text>
<text x="30.5" y="149.7">FRONT LOADED</text>
<text x="40.5" y="145.2">12.7mm DIA. OPTICS</text>
<text x="98.6" y="147.9">26.4mm</text>
<text x="99.3" y="152.6">1.04in</text>
<text x="202.7" y="174.7">NAME</text>
<text x="218.6" y="174.7">DATE</text>
<text x="49.3" y="184.4">2X LOCKING NUTS</text>
<text x="188.2" y="184">DRAWN</text>
<text x="203.5" y="184">SSO</text>
<text x="126.5" y="190.5">1.5MM HEX OPTICS LOCKING SCREW</text>
<text x="65.8" y="194.1">2X 1.5MM HEX</text>
<text x="186.3" y="192.7">APPROVAL</text>
<text x="203.4" y="192.7">ZXU</text>
<text x="236.6" y="192.7">MATERIAL</text>
<text x="258.4" y="192.7">WEIGHT</text>
<text x="270.7" y="192.7">SCALE</text>
<text x="284.4" y="192.7">REV</text>
<text x="65.8" y="198.6">LOCKING SCREWS</text>
<text x="231.9" y="201.9">STAINLESS STEEL</text>
<text x="256" y="201.9">0.038 Kg</text>
<text x="272.7" y="201.9">3:2</text>
<text x="285.5" y="201.9">B</text>
</g>
<text font-size="4.4" fill="#191924" x="210.6" y="55.5">F-F</text>
<g font-size="4.2">
<text x="188.9" y="161.3">DRAWING</text>
<text x="187" y="165.5">PROJECTION</text>
<text x="232.9" y="181.9">12.7MM STAINLESS STEEL VERTICAL ADJUSTMENT</text>
<text x="244.1" y="186.2">FRAME (INDUSTRIAL GRADE)</text>
<text x="194.1" y="200">FOR INFORMATION ONLY</text>
<text x="186.6" y="204.2">NOT FOR MANUFACTURING PURPOSES</text>
</g>
<g font-size="3.5">
<text x="213.4" y="184">OCT./25th/23</text>
<text x="213.4" y="192.7">OCT./25th/23</text>
</g>
</svg>
